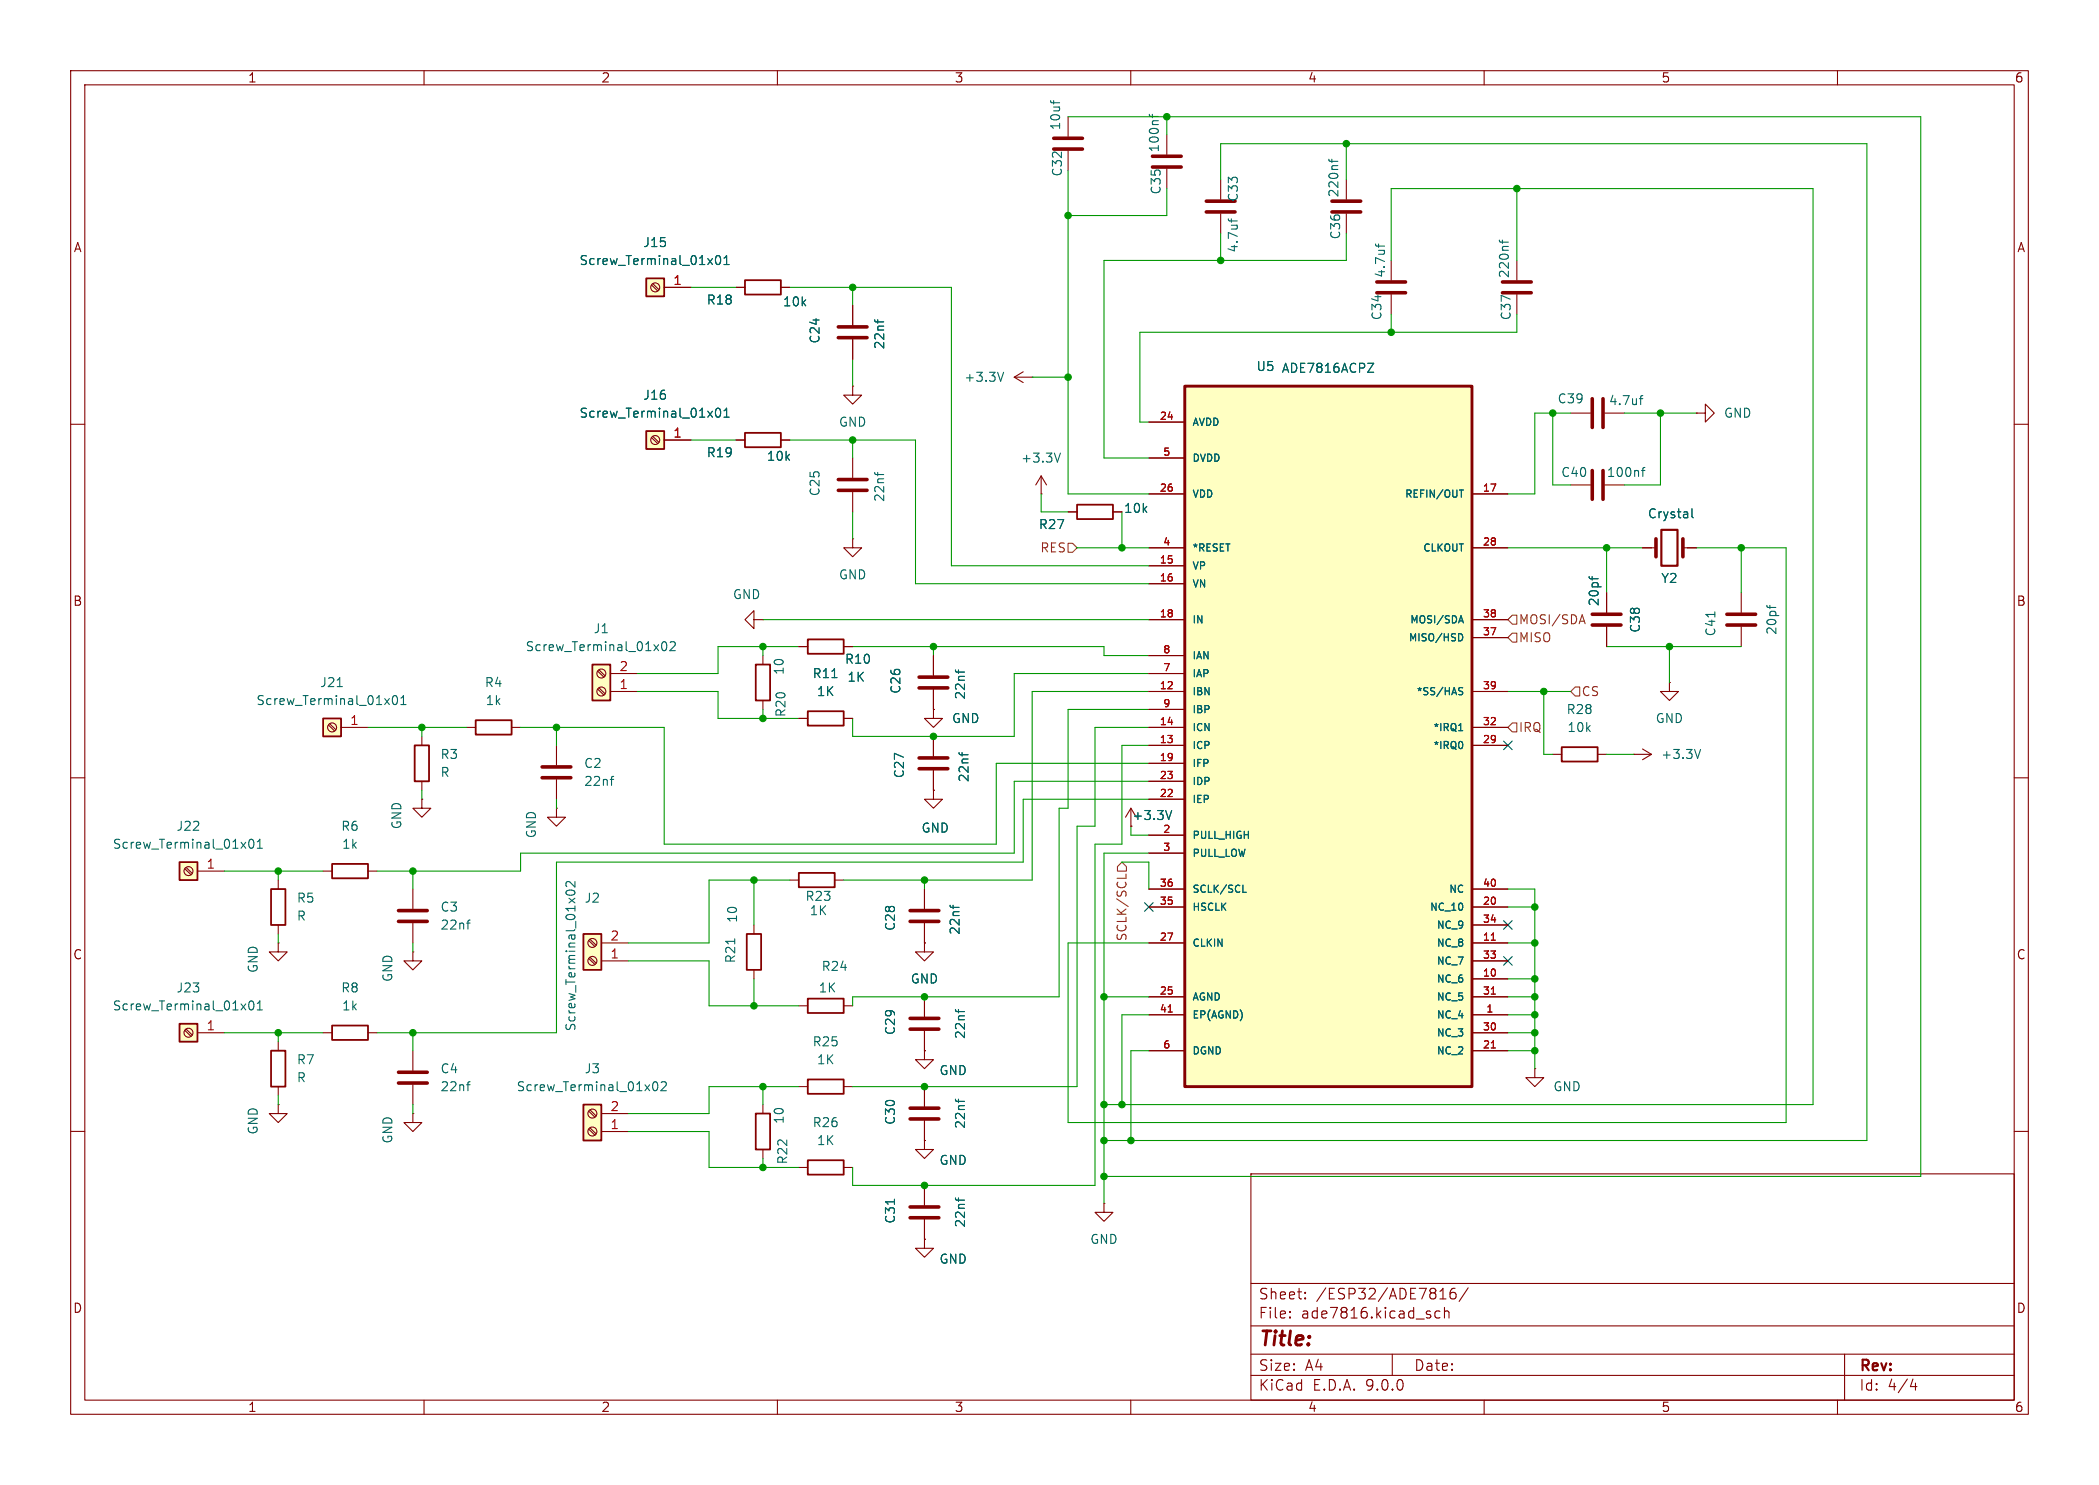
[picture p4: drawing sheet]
<svg xmlns="http://www.w3.org/2000/svg" width="297mm" height="210mm" viewBox="0 0 297 210" stroke-linecap="round" stroke-linejoin="round" font-family="sans-serif">
<g fill="none" stroke="#840000" stroke-width=".15">
<path d="M10 10h277v190h-277zM12 12h273v186h-273zM60 10v2M110 10v2M160 10v2M210 10v2M260 10v2M10 60h2M285 60h2M10 110h2M285 110h2M10 160h2"/>
<path d="M177 166h108v32h-108zM285 160h2M60 198v2M110 198v2M160 198v2M177 194.5h108M177 191.5h108M177 187.5h108M177 181.5h108M182.5 186.3h.1l-.1 .1M182.5 186.3v.1M182.5 185.5v.1"/>
<path d="M182.5 185.5h.1l-.1 .1M184.7 183.6v.1M184.7 183.6h-.1l.1 .1M184.7 182.8v.1M184.7 182.8h-.1l.1 .1M197 191.5v3M203.7 183.7h.9M203.7 185.5l-.4-.1-.3 .3v.4l.2 .2 .1 .1 .4-.1M204.4 185.5a.37 .37 0 0 1 .6 .1v.8M204.4 184.9v1.5M205.9 182.2a.59 .59 0 0 0-.7 .6v.6l.1 .2 .4 .1 .3-.1v-.5l-.1-.3h-.4l-.3 .3M207.7 182.1l-1.2 2"/>
<path d="M210 198v2M260 198v2M261 191.5v6.5M270.7 195l-.4 1.1h.9M271 195.6v1"/>
</g>
<path d="M91.4 61h2.6v2.5h-2.6z" fill="#ffffc2"/>
<path d="M91.4 61h2.6v2.5h-2.6z" fill="none" stroke="#840000" stroke-width=".25"/>
<g fill="none" stroke="#840000" stroke-width=".15">
<path d="M92.2 61.9l.9 .8M92.4 61.7l.8 .9M94 62.2h3.8M130.8 141v2.8M130.8 145.8v2.8"/>
<circle cx="92.7" cy="62.2" r=".63"/>
</g>
<path d="M100.1 58.2l.7 .8M100.8 58.2l-.7 .8M101.4 57.9l.1-.2a.69 .69 0 0 1 .3 1.2l-.1 .1a.69 .69 0 0 1-.3-1.1zM102.4 59h.8M102.4 58.1l.4-.4v1.3M135.2 142.8l.1 .2M135.6 142.8v.4" fill="none" stroke="#006464" stroke-width=".15"/>
<path d="M128.8 145.5h4M128.8 144h4" fill="none" stroke="#840000" stroke-width=".51"/>
<path d="M91.4 39.4h2.6v2.5h-2.6z" fill="#ffffc2"/>
<path d="M91.4 39.4h2.6v2.5h-2.6z" fill="none" stroke="#840000" stroke-width=".25"/>
<g fill="none" stroke="#840000" stroke-width=".15">
<path d="M92.2 40.3l.9 .8M92.4 40.1l.8 .9M94 40.6h3.8"/>
<circle cx="92.7" cy="40.6" r=".63"/>
</g>
<path d="M100.1 36.6l.7 .8M100.8 36.6l-.7 .8M101.4 36.3l.1-.2a.69 .69 0 0 1 .3 1.2l-.1 .1a.69 .69 0 0 1-.3-1.1zM102.4 37.4h.8M102.4 36.5l.4-.4v1.3" fill="none" stroke="#006464" stroke-width=".15"/>
<path d="M83.8 94h2.6v5.1h-2.6z" fill="#ffffc2"/>
<path d="M105.4 39.6h5.1v2.1h-5.1zM105.4 61.2h5.1v2h-5.1zM83.8 94h2.6v5.1h-2.6zM105.7 132.1h2v5.1h-2zM114.3 152.7h5.1v2h-5.1z" fill="none" stroke="#840000" stroke-width=".25"/>
<g fill="none" stroke="#840000" stroke-width=".15">
<path d="M104.1 40.6h1.3M110.5 40.6h1.3M143.5 53.3l1.3 .8M143.5 53.3h2.5M144.8 52.6l-1.3 .7M146 53.3h.1M222.2 58.4h2.8M227.1 58.4h2.8M104.1 62.2h1.3M110.5 62.2h1.3M147.3 69.9h.1M147.3 67.3l-.7 1.3"/>
<path d="M147.3 67.3l.8 1.3M147.3 67.3v2.6M84.6 97.5l.8 .8M84.6 94.9l.8 .9M84.8 97.3l.8 .8M84.8 94.7l.8 .9M86.4 97.8h3.8M86.4 95.3h3.8M78.7 114.3v1.3h1.3l-1.3 1.2-1.2-1.2h1.2M78.7 114.3h.1M78.7 105.4v2.8M78.7 110.2v2.8"/>
<path d="M106.7 130.8v1.3M106.7 137.2v1.2M113 153.7h1.3M119.4 153.7h1.2"/>
<circle cx="85.1" cy="95.2" r=".63"/>
<circle cx="85.1" cy="97.8" r=".63"/>
</g>
<path d="M142 52.6l-.4 1.3M232 56.4h.5M232.5 56h-.3l-.1 .1v1.1M150 64.1l-.4 1.2M93.7 90.9l.2-.2a.69 .69 0 0 1 .3 1.2l-.2 .1a.69 .69 0 0 1-.3-1.1zM94.8 90.9l.2-.2h.3l.2 .2 .1 .2-.1 .2-.7 .7h.8M86.4 110.2h.4M86.8 109.8l-.2 .1M104 132.8v.7" fill="none" stroke="#006464" stroke-width=".15"/>
<path d="M225.3 56.4v4.1M226.8 56.4v4.1M76.7 108.5h4.1M76.7 110h4.1" fill="none" stroke="#840000" stroke-width=".51"/>
<path d="M82.5 132.1h2.6v5.1h-2.6z" fill="#ffffc2"/>
<path d="M152.4 71.4h5.1v2h-5.1zM106.9 94h2.1v5.1h-2.1zM114.3 90.4h5.1v2.1h-5.1zM114.3 100.6h5.1v2h-5.1zM82.5 132.1h2.6v5.1h-2.6zM113 123.4h5.1v2.1h-5.1zM106.9 157.5h2.1v5.1h-2.1zM114.3 141.2h5.1v2.1h-5.1z" fill="none" stroke="#840000" stroke-width=".25"/>
<g fill="none" stroke="#840000" stroke-width=".15">
<path d="M120.6 54.6v1.3h1.3l-1.3 1.3-1.2-1.3h1.2M120.6 54.6h.1M120.6 43.2v2.8M120.6 48v2.8M120.6 76.2v1.3h1.3l-1.3 1.2-1.2-1.2h1.2M120.6 76.2h.1M120.6 64.8v2.8M120.6 69.6v2.8M151.1 72.4h1.3M157.5 72.4h1.2M222.2 68.6h2.8M227.1 68.6h2.8"/>
<path d="M106.7 87.6v-1.2l-1.3 1.2 1.3 1.3v-1.3h1.2M107.9 87.6h.1M107.9 92.7v1.3M107.9 99.1v1.2M113 91.4h1.3M119.4 91.4h1.2M132.1 92.7v2.8M132.1 97.5v2.8M113 101.6h1.3M119.4 101.6h1.2M132.1 100.3v1.3h1.2l-1.2 1.3-1.3-1.3h1.3M132.1 100.3h.1"/>
<path d="M132.1 111.8v1.2h1.2l-1.2 1.3-1.3-1.3h1.3M132.1 111.8h.1M132.1 104.1v2.8M132.1 109v2.8M83.3 135.6l.9 .8M83.3 133l.9 .9M83.5 135.4l.9 .8M83.5 132.8l.9 .9M85.1 135.9h3.8M85.1 133.4h3.8M111.8 124.5h1.2M118.1 124.5h1.3"/>
<path d="M130.8 133.4v1.2h1.3l-1.3 1.3-1.3-1.3h1.3M130.8 133.4h.1M130.8 125.7v2.8M130.8 130.6v2.8M107.9 156.2v1.3M113 142.2h1.3M119.4 142.2h1.2M130.8 153.7v2.8M130.8 158.5v2.8M107.9 162.6v1.2M130.8 161.3v1.3h1.3l-1.3 1.2-1.3-1.2h1.3M130.8 161.3h.1"/>
<circle cx="83.8" cy="135.9" r=".63"/>
<circle cx="83.8" cy="133.3" r=".63"/>
</g>
<g fill="none" stroke="#006464" stroke-width=".15">
<path d="M123.8 45.2v.3M124.2 45.2v.5M123.8 66.8v.2M124.2 66.8v.5M232.3 66.5h.5M232.8 66.1l-.3 .1v.1v1.1M117.7 95.8h.7M135.2 94.7l.1 .3M135.6 94.7v.5M135.7 106.4l.1 .3M136.1 106.4v.5M80.1 126.1a.84 .84 0 0 1 1.3 .1 .69 .69 0 0 1-1.2 .3l-.1-.2z"/>
<path d="M81.4 124.7v.8l-.8-.8h-.2h-.2l-.1 .2v.3l.1 .2M134.4 128l.1 .3M134.9 128v.5M135.2 155.5l.1 .2M135.6 155.5v.4"/>
</g>
<g fill="none" stroke="#840000" stroke-width=".51">
<path d="M118.6 47.8h4.1M118.6 46.2h4.1M118.6 69.3h4.1M118.6 67.8h4.1M225.3 66.5v4.1M226.8 66.5v4.1M130 97.3h4.1M130 95.8h4.1M130 108.7h4.1M130 107.2h4.1M128.8 130.3h4M128.8 128.8h4"/>
<path d="M128.8 158.2h4M128.8 156.7h4"/>
</g>
<path d="M82.5 156.2h2.6v5.1h-2.6z" fill="#ffffc2"/>
<path d="M38.4 125.7h2v5.1h-2zM82.5 156.2h2.6v5.1h-2.6zM114.3 164.1h5.1v2h-5.1z" fill="none" stroke="#840000" stroke-width=".25"/>
<g fill="none" stroke="#840000" stroke-width=".15">
<path d="M39.4 124.5v1.2M39.4 130.8v1.3M83.3 159.7l.9 .8M83.3 157.1l.9 .9M83.5 159.5l.9 .9M83.5 157l.9 .8M85.1 157.5h3.8M130.8 148.6v1.3h1.3l-1.3 1.2-1.3-1.2h1.3M130.8 148.6h.1M85.1 160h3.8M113 165.1h1.3M119.4 165.1h1.2"/>
<path d="M130.8 175.3v1.2h1.3l-1.3 1.3-1.3-1.3h1.3M130.8 175.3h.1M130.8 167.6v2.8M130.8 172.5v2.8M156.2 170.2v1.3h1.3l-1.3 1.2-1.3-1.2h1.3M156.2 170.2h.1"/>
<circle cx="83.8" cy="157.5" r=".63"/>
<circle cx="83.8" cy="160" r=".63"/>
</g>
<path d="M92.5 153.1l.1-.1a.69 .69 0 0 1 .4 1.1l-.2 .1a.69 .69 0 0 1-.3-1.1zM93.6 153.1l.1-.1h.3l.2 .1 .1 .2-.1 .2-.7 .7h.8M126.6 169.6v.7M135.2 169.4l.1 .3M135.6 169.4v.5" fill="none" stroke="#006464" stroke-width=".15"/>
<path d="M128.8 172.2h4M128.8 170.7h4" fill="none" stroke="#840000" stroke-width=".51"/>
<path d="M45.7 101.6h2.6v2.5h-2.6z" fill="#ffffc2"/>
<path d="M45.7 101.6h2.6v2.5h-2.6zM58.7 105.4h2v5.1h-2zM67.3 101.9h5.1v2h-5.1zM47 122.2h5.1v2h-5.1z" fill="none" stroke="#840000" stroke-width=".25"/>
<g fill="none" stroke="#840000" stroke-width=".15">
<path d="M46.5 102.5l.8 .9M46.7 102.4l.8 .8M48.3 102.9h3.8M59.7 113v1.3h1.3l-1.3 1.3-1.3-1.3h1.3M59.7 113h.1M59.7 104.1v1.3M59.7 110.5v1.3M66 102.9h1.3M72.4 102.9h1.3M45.7 123.2h1.3M52.1 123.2h1.2M58.4 134.6v1.3h1.3l-1.3 1.3-1.3-1.3h1.3"/>
<path d="M58.4 134.6h.1M58.4 125.7v2.8M58.4 130.6v2.8"/>
<circle cx="47" cy="102.9" r=".63"/>
</g>
<path d="M47.7 97.1h.7M54.4 98.8l.7 .8M55.1 98.8l-.7 .8M55.6 98.5l.2-.1a.69 .69 0 0 1 .3 1.1l-.2 .1a.69 .69 0 0 1-.3-1.1zM56.7 99.6h.8M56.7 98.7l.4-.3v1.2M66 130.5h.5M66.5 130.1l-.2 .1" fill="none" stroke="#006464" stroke-width=".15"/>
<path d="M56.4 128.8h4.1M56.4 130.3h4.1" fill="none" stroke="#840000" stroke-width=".51"/>
<path d="M25.4 121.9h2.5v2.6h-2.5z" fill="#ffffc2"/>
<path d="M25.4 121.9h2.5v2.6h-2.5z" fill="none" stroke="#840000" stroke-width=".25"/>
<g fill="none" stroke="#840000" stroke-width=".15">
<path d="M26.2 122.9l.8 .8M26.3 122.7l.9 .8M27.9 123.2h3.8M39.4 133.4v1.2h1.2l-1.2 1.3-1.3-1.3h1.3M39.4 133.4h.1"/>
<circle cx="26.7" cy="123.2" r=".63"/>
</g>
<path d="M34.1 119.1l.7 .9M34.8 119.1l-.7 .9M35.3 118.8l.2-.1a.69 .69 0 0 1 .3 1.1l-.2 .2a.69 .69 0 0 1-.3-1.2zM36.4 120h.7M36.4 119.1l.4-.4v1.3" fill="none" stroke="#006464" stroke-width=".15"/>
<path d="M25.4 144.8h2.5v2.5h-2.5z" fill="#ffffc2"/>
<path d="M25.4 144.8h2.5v2.5h-2.5zM38.4 148.6h2v5.1h-2zM47 145h5.1v2.1h-5.1z" fill="none" stroke="#840000" stroke-width=".25"/>
<g fill="none" stroke="#840000" stroke-width=".15">
<path d="M151.1 16.5v2.8M165.1 19.1v2.7M151.1 21.3v2.8M165.1 23.9v2.8M172.7 25.4v2.8M172.7 30.2v2.8M190.5 25.4v2.8M190.5 30.2v2.8M196.8 36.8v2.8M196.8 41.7v2.8M232.4 77.5h1.9M238.1 77.5h1.9"/>
<path d="M159.3 115.6l.7-1.3v2.5M160 116.8h.1M231.1 106.7h.1M231.1 106.7h2.6M232.4 105.9l1.3 .8M233.7 106.7l-1.3 .7M26.2 145.7l.8 .9M26.3 145.5l.9 .9M27.9 146.1h3.8M39.4 156.2v1.3h1.2l-1.2 1.3-1.3-1.3h1.3M39.4 156.2h.1M39.4 147.3v1.3"/>
<path d="M39.4 153.7v1.2M45.7 146.1h1.3M52.1 146.1h1.2M58.4 157.5v1.3h1.3l-1.3 1.2-1.3-1.2h1.3M58.4 157.5h.1M58.4 148.6v2.8M58.4 153.4v2.8M217.2 151.1v1.3h1.2l-1.2 1.3-1.3-1.3h1.3M217.2 151.1h.1"/>
<circle cx="26.7" cy="146" r=".63"/>
</g>
<g fill="none" stroke="#006464" stroke-width=".15">
<path d="M148.7 14.2v.3M149.1 14.2v.5M162.6 16.2l.1 .2 .1 .1h1.1M163.1 16.2v.4M173.8 30.9l.1 .3h.1h1.1M174.2 30.9v.5M188 22.5l.1 .3h.1h1.1M188.5 22.5v.5M194.6 34.5l.1 .2 .1 .1h1.1M195.1 34.5v.5M239.4 72v1l.2 .2M165.8 114.6l-.4 1.3"/>
<path d="M240.6 106l-.4 1.3M34.1 142l.7 .8M34.8 142l-.7 .8M35.3 141.7l.2-.2a.69 .69 0 0 1 .3 1.2l-.2 .1a.69 .69 0 0 1-.3-1.1zM36.4 142.8h.7M36.4 141.9l.4-.4v1.3M66 153.4h.5M66.5 153h-.2"/>
</g>
<g fill="none" stroke="#840000" stroke-width=".51">
<path d="M149.1 19.6h4.1M149.1 21.1h4.1M163.1 23.6h4M163.1 22.1h4M170.7 28.4h4.1M170.7 30h4.1M188.5 28.4h4M188.5 30h4M194.8 39.9h4.1M194.8 41.4h4.1M234.3 76.2v2.5M238.1 76.2v2.5"/>
<path d="M56.4 151.6h4.1M56.4 153.2h4.1"/>
</g>
<path d="M235.1 74.9h2.3v5.1h-2.3z" fill="none" stroke="#840000" stroke-width=".3"/>
<path d="M167.6 54.6h40.7v99.1h-40.7z" fill="#ffffc2"/>
<path d="M167.6 54.6h40.7v99.1h-40.7z" fill="none" stroke="#840000" stroke-width=".41"/>
<g fill="none" stroke="#840000" stroke-width=".15">
<path d="M214.6 36.8v2.8M94 40.6h3.8M104.1 40.6h1.3M110.5 40.6h1.3M120.6 43.2v2.8M120.6 48v2.8M162.6 59.7h5M214.6 41.7v2.8M240 58.4h1.3v-1.2l1.3 1.2-1.3 1.3v-1.3M240 58.4h.1M94 62.2h3.8M104.1 62.2h1.3"/>
<path d="M110.5 62.2h1.3M151.1 72.4h1.3M157.5 72.4h1.2M162.6 64.8h5M162.6 69.9h5M162.6 77.5h5M208.3 69.9h5.1M208.3 77.5h5.1M232.4 77.5h1.3M238.8 77.5h1.2M113 91.4h1.3M119.4 91.4h1.2"/>
<path d="M132.1 92.7v2.8M132.1 97.5v2.8M162.6 80h5M162.6 82.6h5M162.6 87.6h5M162.6 92.7h5M162.6 95.3h5M162.6 97.8h5M208.3 87.6h5.1M208.3 97.8h5.1M208.3 90.2h5.1M227.3 83.8v2.8"/>
<path d="M227.3 88.6v2.8M236.2 96.5v1.3h1.3l-1.3 1.3-1.3-1.3h1.3M236.2 96.5h.1M246.4 83.8v2.8M246.4 88.6v2.8M113 101.6h1.3M119.4 101.6h1.2M132.1 100.3h.1M132.1 111.8h.1M132.1 104.1v2.8M132.1 109v2.8M160 116.8h.1"/>
<path d="M162.6 100.3h5M162.6 102.9h5M162.6 105.4h5M162.6 108h5M162.6 110.5h5M162.6 113h5M162.6 118.1h5M208.3 102.9h5.1M208.3 105.4h5.1M219.7 106.7h1.3M226.1 106.7h1.2M130.8 133.4h.1"/>
<path d="M130.8 125.7v2.8M130.8 130.6v2.8M162.6 120.7h5M162.6 125.7h5M162.6 128.3h5M162.6 133.4h5M208.3 125.7h5.1M208.3 128.3h5.1M208.3 133.4h5.1M208.3 130.8h5.1M208.3 135.9h5.1M208.3 138.4h5.1"/>
<path d="M130.8 148.6h.1M130.8 141v2.8M130.8 145.8v2.8M130.8 153.7v2.8M130.8 158.5v2.8M162.6 141h5M162.6 143.5h5M162.6 148.6h5M208.3 141h5.1M208.3 143.5h5.1M208.3 148.6h5.1M208.3 146.1h5.1"/>
<path d="M130.8 161.3h.1M130.8 175.3h.1M130.8 167.6v2.8M130.8 172.5v2.8"/>
</g>
<g fill="none" stroke="#006464" stroke-width=".15">
<path d="M100.1 36.6l.7 .8M100.8 36.6l-.7 .8M101.4 36.3l.1-.2a.69 .69 0 0 1 .3 1.2l-.1 .1a.69 .69 0 0 1-.3-1.1zM102.4 36.5l.4-.4v1.3M102.4 37.4h.8M212.2 33.9v.3h.1h1.1M212.6 33.9v.5M100.1 58.2l.7 .8M100.8 58.2l-.7 .8M101.4 57.9l.1-.2a.69 .69 0 0 1 .3 1.2l-.1 .1a.69 .69 0 0 1-.3-1.1zM102.4 59h.8M102.4 58.1l.4-.4v1.3"/>
<path d="M123.8 45.2v.3M124.2 45.2v.5M193.5 51.4h.9l-.9 1.2h.9M206.5 69.3h.6M239.4 72v1l.2 .2M117.7 95.8h.7M135.2 94.7l.1 .3M135.6 94.7v.5M206.5 87.8h.5M206.5 97.7l.4 .1 .1 .3-.2 .2-.4-.1M206.5 97.3h.5M206.6 89.6a.55 .55 0 0 1 .4 .5 .55 .55 0 0 1-.4 .5"/>
<path d="M206.7 87.1l.4 1M224.9 81.5v.3M225.3 81.5v.5M242.6 86.5v.8M250 85.6l.1 .2M250.4 85.6v.5M135.7 106.4l.1 .3M136.1 106.4v.5M165.8 114.6l-.4 1.3M206.4 103.3h.6M134.4 128l.1 .3M134.9 128v.5"/>
<path d="M175.9 126.2h.5M135.2 142.8l.1 .2M135.2 155.5l.1 .2M135.6 142.8v.4M135.6 155.5v.4M126.6 169.6v.7M135.2 169.4l.1 .3M135.6 169.4v.5"/>
</g>
<path d="M211 133h.6M165.3 143.1h.6M211 140.6h.6M211 148.2h.6" fill="none" stroke="#a90000" stroke-width=".15"/>
<path d="M221 105.7h5.1v2h-5.1z" fill="none" stroke="#840000" stroke-width=".25"/>
<path d="M212.6 39.9h4.1M212.6 41.4h4.1M225.3 88.4h4.1M225.3 86.9h4.1M244.3 88.4h4.1M244.3 86.9h4.1" fill="none" stroke="#840000" stroke-width=".51"/>
<path d="M151.1 76.8h.7l.6 .7-.6 .6h-.7zM214 89.5h.6v1.3h-.6l-.6-.6zM214 87h.6v1.3h-.6l-.6-.7zM222.9 97.2h.6v1.2h-.6l-.7-.6zM223.6 87.8h.6M223.9 86.9l.4 1.3M214 102.2h.6v1.3h-.6l-.6-.6zM158.7 121.9l.7 .7v.6h-1.3v-.6zM159.3 123.6v.6" fill="none" stroke="#725600" stroke-width=".15"/>
<g fill="none" stroke="#009600" stroke-width=".15">
<path d="M151.1 16.5h120.7v149.9h-115.6M165.1 16.5v2.6M151.1 24.1v45.8h11.5M165.1 26.7v3.8h-14M172.7 25.4v-5.1h91.5v141h-108M172.7 33v3.8M190.5 33v3.8h-34.3v28h6.4M190.5 20.3v5.1M196.8 36.8v-10.1h59.7v129.5h-100.3M214.6 26.7v10.1M97.8 40.6h6.3M111.8 40.6h22.8v39.4h28"/>
<path d="M120.6 40.6v2.6M120.6 50.8v3.8M146 53.3h5.1M196.8 44.5v2.5M214.6 44.5v2.5h-53.3v12.7h1.3M219.7 58.4v10.2h2.5M222.2 58.4h-5v11.5h-3.8M229.9 58.4h10.1M234.9 58.4v10.2h-5M97.8 62.2h6.3M111.8 62.2h17.7v20.4h33.1M120.6 62.2v2.6"/>
<path d="M120.6 72.4v3.8M147.3 69.9v2.5h3.8M152.4 77.5h10.2M158.7 72.4v5.1M213.4 77.5h19M227.3 77.5v6.3M240 77.5h12.7v81.3h-101.6v-25.4h11.5M246.4 77.5v6.3M90.2 97.8h11.4v3.8h11.4M107.9 91.4v1.3M107.9 87.6h54.7M113 91.4h-11.4v3.9h-11.4"/>
<path d="M120.6 91.4h35.6v1.3h6.4M132.1 91.4v1.3M162.6 97.8h-16.6v26.7h-26.6M162.6 95.3h-19.1v8.8h-22.9v-2.5M213.4 97.8h8.8M218.4 97.8v8.9h1.3M227.3 91.4h19.1M236.2 91.4v5.1M52.1 102.9h13.9M59.7 102.9v1.2M59.7 111.8v1.2M73.7 102.9h20.3v16.5h47v-11.4h21.6"/>
<path d="M78.7 102.9v2.5M78.7 113v1.3M107.9 100.3v1.3M160 116.8v1.3h2.6M162.6 110.5h-19.1v10.2h-69.8v2.5h-20.4M162.6 100.3h-11.5v14h-1.2v26.7h-29.3v1.2M162.6 102.9h-7.7v13.9h-2.5v36.9h-31.8M162.6 105.4h-3.9v14h-3.8v48.2h-34.3v-2.5M162.6 113h-17.8v8.9h-66.1v24.2h-25.4M227.3 106.7h3.8M31.7 123.2h14M39.4 123.2v1.3"/>
<path d="M39.4 132.1v1.3M58.4 123.2v2.5M58.4 133.4v1.2M88.9 135.9h11.4v6.3h12.7M106.7 124.5v6.3M106.7 138.4v3.8M111.8 124.5h-11.5v8.9h-11.4M130.8 124.5v1.2M158.7 121.9h3.9v3.8M162.6 120.7h-6.4v49.5M213.4 133.4h3.8M213.4 125.7h3.8v25.4"/>
<path d="M213.4 138.4h3.8M213.4 128.3h3.8M31.7 146.1h14M39.4 146.1v1.2M39.4 154.9v1.3M58.4 146.1v2.5M58.4 156.2v1.3M107.9 153.7v2.5M113 153.7h-12.7v3.8h-11.4M156.2 141h6.4M162.6 148.6h-2.6v12.7M162.6 143.5h-3.9v12.7"/>
<path d="M213.4 141h3.8M213.4 148.6h3.8M213.4 143.5h3.8M213.4 146.1h3.8M88.9 160h11.4v5.1h12.7M107.9 163.8v1.3"/>
</g>
<path d="M212.8 104.8l1.2 1.2M214 104.8l-1.2 1.2M162 127.7l1.2 1.2M163.2 127.7l-1.2 1.2M212.8 135.3l1.2 1.2M212.8 130.2l1.2 1.2M214 135.3l-1.2 1.2M214 130.2l-1.2 1.2" fill="none" stroke="#000084" stroke-width=".15"/>
<g fill="#009600" stroke="#009600" stroke-width=".15">
<circle cx="158.7" cy="77.5" r=".46"/>
<circle cx="120.6" cy="62.2" r=".46"/>
<circle cx="120.6" cy="40.6" r=".46"/>
<circle cx="151.1" cy="53.3" r=".46"/>
<circle cx="132.1" cy="104.1" r=".46"/>
<circle cx="132.1" cy="91.4" r=".46"/>
<circle cx="107.9" cy="91.4" r=".46"/>
<circle cx="107.9" cy="101.6" r=".46"/>
<circle cx="78.7" cy="102.9" r=".46"/>
<circle cx="107.9" cy="153.7" r=".46"/>
<circle cx="106.7" cy="124.5" r=".46"/>
<circle cx="106.7" cy="142.2" r=".46"/>
<circle cx="107.9" cy="165.1" r=".46"/>
<circle cx="130.8" cy="124.5" r=".46"/>
<circle cx="156.2" cy="156.2" r=".46"/>
<circle cx="160" cy="161.3" r=".46"/>
<circle cx="156.2" cy="141" r=".46"/>
<circle cx="130.8" cy="167.6" r=".46"/>
<circle cx="156.2" cy="161.3" r=".46"/>
<circle cx="156.2" cy="166.4" r=".46"/>
<circle cx="158.7" cy="156.2" r=".46"/>
<circle cx="130.8" cy="141" r=".46"/>
<circle cx="130.8" cy="153.7" r=".46"/>
<circle cx="59.7" cy="102.9" r=".46"/>
<circle cx="58.4" cy="123.2" r=".46"/>
<circle cx="39.4" cy="123.2" r=".46"/>
<circle cx="39.4" cy="146.1" r=".46"/>
<circle cx="58.4" cy="146.1" r=".46"/>
<circle cx="217.2" cy="148.6" r=".46"/>
<circle cx="217.2" cy="146.1" r=".46"/>
<circle cx="217.2" cy="138.4" r=".46"/>
<circle cx="217.2" cy="128.3" r=".46"/>
<circle cx="217.2" cy="133.4" r=".46"/>
<circle cx="217.2" cy="141" r=".46"/>
<circle cx="217.2" cy="143.5" r=".46"/>
<circle cx="172.7" cy="36.8" r=".46"/>
<circle cx="214.6" cy="26.7" r=".46"/>
<circle cx="151.1" cy="30.5" r=".46"/>
<circle cx="165.1" cy="16.5" r=".46"/>
<circle cx="190.5" cy="20.3" r=".46"/>
<circle cx="196.8" cy="47" r=".46"/>
<circle cx="219.7" cy="58.4" r=".46"/>
<circle cx="218.4" cy="97.8" r=".46"/>
<circle cx="236.2" cy="91.4" r=".46"/>
<circle cx="234.9" cy="58.4" r=".46"/>
<circle cx="227.3" cy="77.5" r=".46"/>
<circle cx="246.4" cy="77.5" r=".46"/>
</g>
<text font-size="2.8" fill="#840000" x="178" y="190.9">Title:</text>
<g font-size="2.1" fill="#840000">
<text x="178" y="184">Sheet:</text>
<text x="186.2" y="184">/ESP32/ADE7816/</text>
<text x="178" y="186.7">File:</text>
<text x="184.1" y="186.7">ade7816.kicad_sch</text>
<text x="178" y="196.9">KiCad</text>
<text x="178" y="194.1">Size:</text>
<text x="184.7" y="194.1">A4</text>
<text x="185.7" y="196.9">E.D.A.</text>
<text x="193.3" y="196.9">9.0.0</text>
<text x="200" y="194.1">Date:</text>
<text x="263" y="194.3">Rev:</text>
<text x="263" y="196.9">Id:</text>
<text x="267.1" y="196.9">4/4</text>
</g>
<g font-size="1.8" fill="#840000">
<text x="35" y="11.9">1</text>
<text x="85" y="11.9">2</text>
<text x="135" y="11.9">3</text>
<text x="185" y="11.9">4</text>
<text x="235" y="11.9">5</text>
<text x="285" y="11.9">6</text>
<text x="10.3" y="35.9">A</text>
<text x="285.3" y="35.9">A</text>
<text x="10.3" y="85.9">B</text>
<text x="285.3" y="85.9">B</text>
<text x="10.3" y="135.9">C</text>
<text x="285.3" y="135.9">C</text>
<text x="10.3" y="185.9">D</text>
<text x="285.3" y="185.9">D</text>
<text x="35" y="199.9">1</text>
<text x="85" y="199.9">2</text>
<text x="135" y="199.9">3</text>
<text x="185" y="199.9">4</text>
<text x="235" y="199.9">5</text>
<text x="285" y="199.9">6</text>
</g>
<g font-size="1.8" fill="#006464">
<text x="150.2" y="18.5" transform="rotate(-90 150.2 18.5)">10uf</text>
<text x="164.2" y="21.6" transform="rotate(-90 164.2 21.6)">100nf</text>
<text x="150.5" y="25.1" transform="rotate(-90 150.5 25.1)">C32</text>
<text x="164.4" y="27.6" transform="rotate(-90 164.4 27.6)">C35</text>
<text x="175.4" y="28.6" transform="rotate(-90 175.4 28.6)">C33</text>
<text x="189.6" y="28" transform="rotate(-90 189.6 28)">220nf</text>
<text x="90.9" y="35.2">J15</text>
<text x="175.4" y="35.8" transform="rotate(-90 175.4 35.8)">4.7uf</text>
<text x="189.8" y="34" transform="rotate(-90 189.8 34)">C36</text>
<text x="81.9" y="37.7">Screw_Terminal_01x01</text>
<text x="196.2" y="39.4" transform="rotate(-90 196.2 39.4)">4.7uf</text>
<text x="213.7" y="39.4" transform="rotate(-90 213.7 39.4)">220nf</text>
<text x="99.9" y="43.3">R18</text>
<text x="110.7" y="43.5">10k</text>
<text x="195.7" y="45.4" transform="rotate(-90 195.7 45.4)">C34</text>
<text x="214" y="45.4" transform="rotate(-90 214 45.4)">C37</text>
<text x="116.2" y="48.7" transform="rotate(-90 116.2 48.7)">C24</text>
<text x="125.3" y="49.5" transform="rotate(-90 125.3 49.5)">22nf</text>
<text x="177.7" y="52.7">U5</text>
<text x="181.3" y="52.9">ADE7816ACPZ</text>
<text x="81.9" y="59.3">Screw_Terminal_01x01</text>
<text x="90.9" y="56.7">J16</text>
<text x="136.3" y="54.2">+3.3V</text>
<text x="220.3" y="57.3">C39</text>
<text x="227.6" y="57.5">4.7uf</text>
<text x="243.8" y="59.3">GND</text>
<text x="99.9" y="64.9">R19</text>
<text x="108.4" y="65.4">10k</text>
<text x="118.6" y="60.6">GND</text>
<text x="144.4" y="65.6">+3.3V</text>
<text x="116.2" y="70.3" transform="rotate(-90 116.2 70.3)">C25</text>
<text x="125.3" y="71.1" transform="rotate(-90 125.3 71.1)">22nf</text>
<text x="220.8" y="67.7">C40</text>
<text x="227.3" y="67.7">100nf</text>
<text x="146.9" y="75">R27</text>
<text x="159" y="72.7">10k</text>
<text x="233.1" y="73.5">Crystal</text>
<text x="118.6" y="82.1">GND</text>
<text x="235" y="82.7">Y2</text>
<text x="83.9" y="89.8">J1</text>
<text x="103.6" y="84.9">GND</text>
<text x="226.4" y="85.8" transform="rotate(-90 226.4 85.8)">20pf</text>
<text x="232.3" y="89.6" transform="rotate(-90 232.3 89.6)">C38</text>
<text x="251.6" y="89.9" transform="rotate(-90 251.6 89.9)">20pf</text>
<text x="74.3" y="92.3">Screw_Terminal_01x02</text>
<text x="111.1" y="95.5" transform="rotate(-90 111.1 95.5)">10</text>
<text x="119.5" y="94.1">R10</text>
<text x="242.9" y="90.1" transform="rotate(-90 242.9 90.1)">C41</text>
<text x="36.2" y="99.9">Screw_Terminal_01x01</text>
<text x="45.2" y="97.4">J21</text>
<text x="68.5" y="97.4">R4</text>
<text x="68.6" y="99.9">1k</text>
<text x="111.4" y="101.5" transform="rotate(-90 111.4 101.5)">R20</text>
<text x="114.9" y="96.1">R11</text>
<text x="115.5" y="98.7">1K</text>
<text x="119.8" y="96.6">1K</text>
<text x="127.6" y="98.2" transform="rotate(-90 127.6 98.2)">C26</text>
<text x="136.8" y="99" transform="rotate(-90 136.8 99)">22nf</text>
<text x="221.6" y="101.2">R28</text>
<text x="62.2" y="107.5">R3</text>
<text x="134.6" y="102.5">GND</text>
<text x="221.7" y="103.7">10k</text>
<text x="234.2" y="102.5">GND</text>
<text x="235" y="107.5">+3.3V</text>
<text x="62.2" y="110.1">R</text>
<text x="82.6" y="108.8">C2</text>
<text x="82.6" y="111.4">22nf</text>
<text x="128.1" y="110.2" transform="rotate(-90 128.1 110.2)">C27</text>
<text x="137.3" y="110.7" transform="rotate(-90 137.3 110.7)">22nf</text>
<text x="24.9" y="117.7">J22</text>
<text x="48.2" y="117.7">R6</text>
<text x="57" y="117.4" transform="rotate(-90 57 117.4)">GND</text>
<text x="76" y="118.6" transform="rotate(-90 76 118.6)">GND</text>
<text x="130.3" y="118">GND</text>
<text x="160.1" y="116.2">+3.3V</text>
<text x="15.9" y="120.2">Screw_Terminal_01x01</text>
<text x="48.3" y="120.2">1k</text>
<text x="41.9" y="127.9">R5</text>
<text x="41.9" y="130.4">R</text>
<text x="62.2" y="129.1">C3</text>
<text x="62.2" y="131.7">22nf</text>
<text x="82.6" y="127.9">J2</text>
<text x="104.5" y="130.6" transform="rotate(-90 104.5 130.6)">10</text>
<text x="113.9" y="127.6">R23</text>
<text x="114.5" y="129.6">1K</text>
<text x="126.8" y="131.7" transform="rotate(-90 126.8 131.7)">C28</text>
<text x="36.7" y="137.7" transform="rotate(-90 36.7 137.7)">GND</text>
<text x="104.2" y="136.3" transform="rotate(-90 104.2 136.3)">R21</text>
<text x="116.2" y="137.5">R24</text>
<text x="136" y="132.3" transform="rotate(-90 136 132.3)">22nf</text>
<text x="15.9" y="143.1">Screw_Terminal_01x01</text>
<text x="24.9" y="140.6">J23</text>
<text x="48.2" y="140.6">R8</text>
<text x="48.3" y="143.1">1k</text>
<text x="55.7" y="139" transform="rotate(-90 55.7 139)">GND</text>
<text x="115.8" y="140.6">1K</text>
<text x="128.8" y="139.3">GND</text>
<text x="81.6" y="145.9" transform="rotate(-90 81.6 145.9)">Screw_Terminal_01x02</text>
<text x="114.9" y="148.2">R25</text>
<text x="126.8" y="146.5" transform="rotate(-90 126.8 146.5)">C29</text>
<text x="136.8" y="147" transform="rotate(-90 136.8 147)">22nf</text>
<text x="41.9" y="150.7">R7</text>
<text x="41.9" y="153.3">R</text>
<text x="62.2" y="152">C4</text>
<text x="62.2" y="154.5">22nf</text>
<text x="73" y="154.5">Screw_Terminal_01x02</text>
<text x="82.6" y="152">J3</text>
<text x="115.5" y="150.7">1K</text>
<text x="132.8" y="152.2">GND</text>
<text x="219.7" y="154.5">GND</text>
<text x="36.7" y="160.5" transform="rotate(-90 36.7 160.5)">GND</text>
<text x="55.7" y="161.8" transform="rotate(-90 55.7 161.8)">GND</text>
<text x="111.1" y="159" transform="rotate(-90 111.1 159)">10</text>
<text x="114.9" y="159.6">R26</text>
<text x="126.8" y="159.2" transform="rotate(-90 126.8 159.2)">C30</text>
<text x="136.8" y="159.7" transform="rotate(-90 136.8 159.7)">22nf</text>
<text x="111.6" y="164.8" transform="rotate(-90 111.6 164.8)">R22</text>
<text x="115.5" y="162.2">1K</text>
<text x="132.8" y="164.9">GND</text>
<text x="126.8" y="173.1" transform="rotate(-90 126.8 173.1)">C31</text>
<text x="136.8" y="173.7" transform="rotate(-90 136.8 173.7)">22nf</text>
<text x="132.8" y="178.9">GND</text>
<text x="154.2" y="176.1">GND</text>
</g>
<g font-size="1.8" fill="#a90000">
<text x="95.2" y="40.4">1</text>
<text x="95.2" y="62">1</text>
<text x="87.6" y="95">2</text>
<text x="87.6" y="97.5">1</text>
<text x="49.5" y="102.6">1</text>
<text x="29.1" y="122.9">1</text>
<text x="86.3" y="135.6">1</text>
<text x="86.3" y="133.1">2</text>
<text x="29.1" y="145.8">1</text>
<text x="86.3" y="159.8">1</text>
<text x="86.3" y="157.2">2</text>
</g>
<g font-size="1.8" fill="#725600">
<text x="147.1" y="78.3">RES</text>
<text x="214.8" y="88.5">MOSI/SDA</text>
<text x="214.8" y="91">MISO</text>
<text x="223.7" y="98.7">CS</text>
<text x="214.8" y="103.7">IRQ</text>
<text x="159.6" y="133.2" transform="rotate(-90 159.6 133.2)">SCLK/SCL</text>
</g>
<g font-size="1.4" fill="#a90000">
<text x="164" y="59.4">24</text>
<text x="164.5" y="64.5">5</text>
<text x="164" y="69.6">26</text>
<text x="209.7" y="69.6">17</text>
<text x="164.5" y="77.2">4</text>
<text x="209.7" y="77.2">28</text>
<text x="164" y="79.8">15</text>
<text x="164" y="82.3">16</text>
<text x="164" y="87.4">18</text>
<text x="209.7" y="87.4">38</text>
<text x="209.7" y="89.9">37</text>
<text x="164.5" y="92.5">8</text>
<text x="164.5" y="95">7</text>
<text x="164" y="97.5">12</text>
<text x="164.5" y="100.1">9</text>
<text x="209.7" y="97.5">39</text>
<text x="164" y="102.6">14</text>
<text x="164" y="105.2">13</text>
<text x="164" y="107.7">19</text>
<text x="209.7" y="102.6">32</text>
<text x="209.7" y="105.2">29</text>
<text x="164" y="110.2">23</text>
<text x="164" y="112.8">22</text>
<text x="164.5" y="117.9">2</text>
<text x="164" y="125.5">36</text>
<text x="164.5" y="120.4">3</text>
<text x="209.7" y="125.5">40</text>
<text x="164" y="128">35</text>
<text x="209.7" y="128">20</text>
<text x="209.7" y="130.6">34</text>
<text x="164" y="133.1">27</text>
<text x="209.7" y="133.1">11</text>
<text x="209.7" y="135.6">33</text>
<text x="164" y="140.7">25</text>
<text x="164" y="143.3">41</text>
<text x="209.7" y="138.2">10</text>
<text x="209.7" y="140.7">31</text>
<text x="210.2" y="143.3">1</text>
<text x="164.5" y="148.3">6</text>
<text x="209.7" y="145.8">30</text>
<text x="209.7" y="148.3">21</text>
</g>
<g font-size="1.4" fill="#006464">
<text x="168.7" y="60.4">AVDD</text>
<text x="168.7" y="65.5">DVDD</text>
<text x="168.7" y="70.6">VDD</text>
<text x="198.7" y="70.6">REFIN/OUT</text>
<text x="168.7" y="78.2">*RESET</text>
<text x="168.7" y="80.7">VP</text>
<text x="168.7" y="83.3">VN</text>
<text x="201.3" y="78.2">CLKOUT</text>
<text x="168.7" y="88.4">IN</text>
<text x="199.4" y="88.4">MOSI/SDA</text>
<text x="168.7" y="93.4">IAN</text>
<text x="168.7" y="96">IAP</text>
<text x="199.2" y="90.9">MISO/HSD</text>
<text x="168.7" y="98.5">IBN</text>
<text x="168.7" y="101.1">IBP</text>
<text x="200.3" y="98.5">*SS/HAS</text>
<text x="168.7" y="103.6">ICN</text>
<text x="168.7" y="106.1">ICP</text>
<text x="202.7" y="103.6">*IRQ1</text>
<text x="202.7" y="106.1">*IRQ0</text>
<text x="168.7" y="108.7">IFP</text>
<text x="168.7" y="111.2">IDP</text>
<text x="168.7" y="113.8">IEP</text>
<text x="168.7" y="118.8">PULL_HIGH</text>
<text x="168.7" y="121.4">PULL_LOW</text>
<text x="168.7" y="126.5">SCLK/SCL</text>
<text x="168.7" y="129">HSCLK</text>
<text x="202.2" y="129">NC_10</text>
<text x="203.2" y="131.5">NC_9</text>
<text x="204.9" y="126.5">NC</text>
<text x="168.7" y="134.1">CLKIN</text>
<text x="203.2" y="134.1">NC_8</text>
<text x="203.2" y="136.6">NC_7</text>
<text x="168.7" y="141.7">AGND</text>
<text x="203.2" y="139.2">NC_6</text>
<text x="203.2" y="141.7">NC_5</text>
<text x="168.7" y="144.2">EP(AGND)</text>
<text x="168.7" y="149.3">DGND</text>
<text x="203.2" y="144.2">NC_4</text>
<text x="203.2" y="146.8">NC_3</text>
<text x="203.2" y="149.3">NC_2</text>
</g>
</svg>
